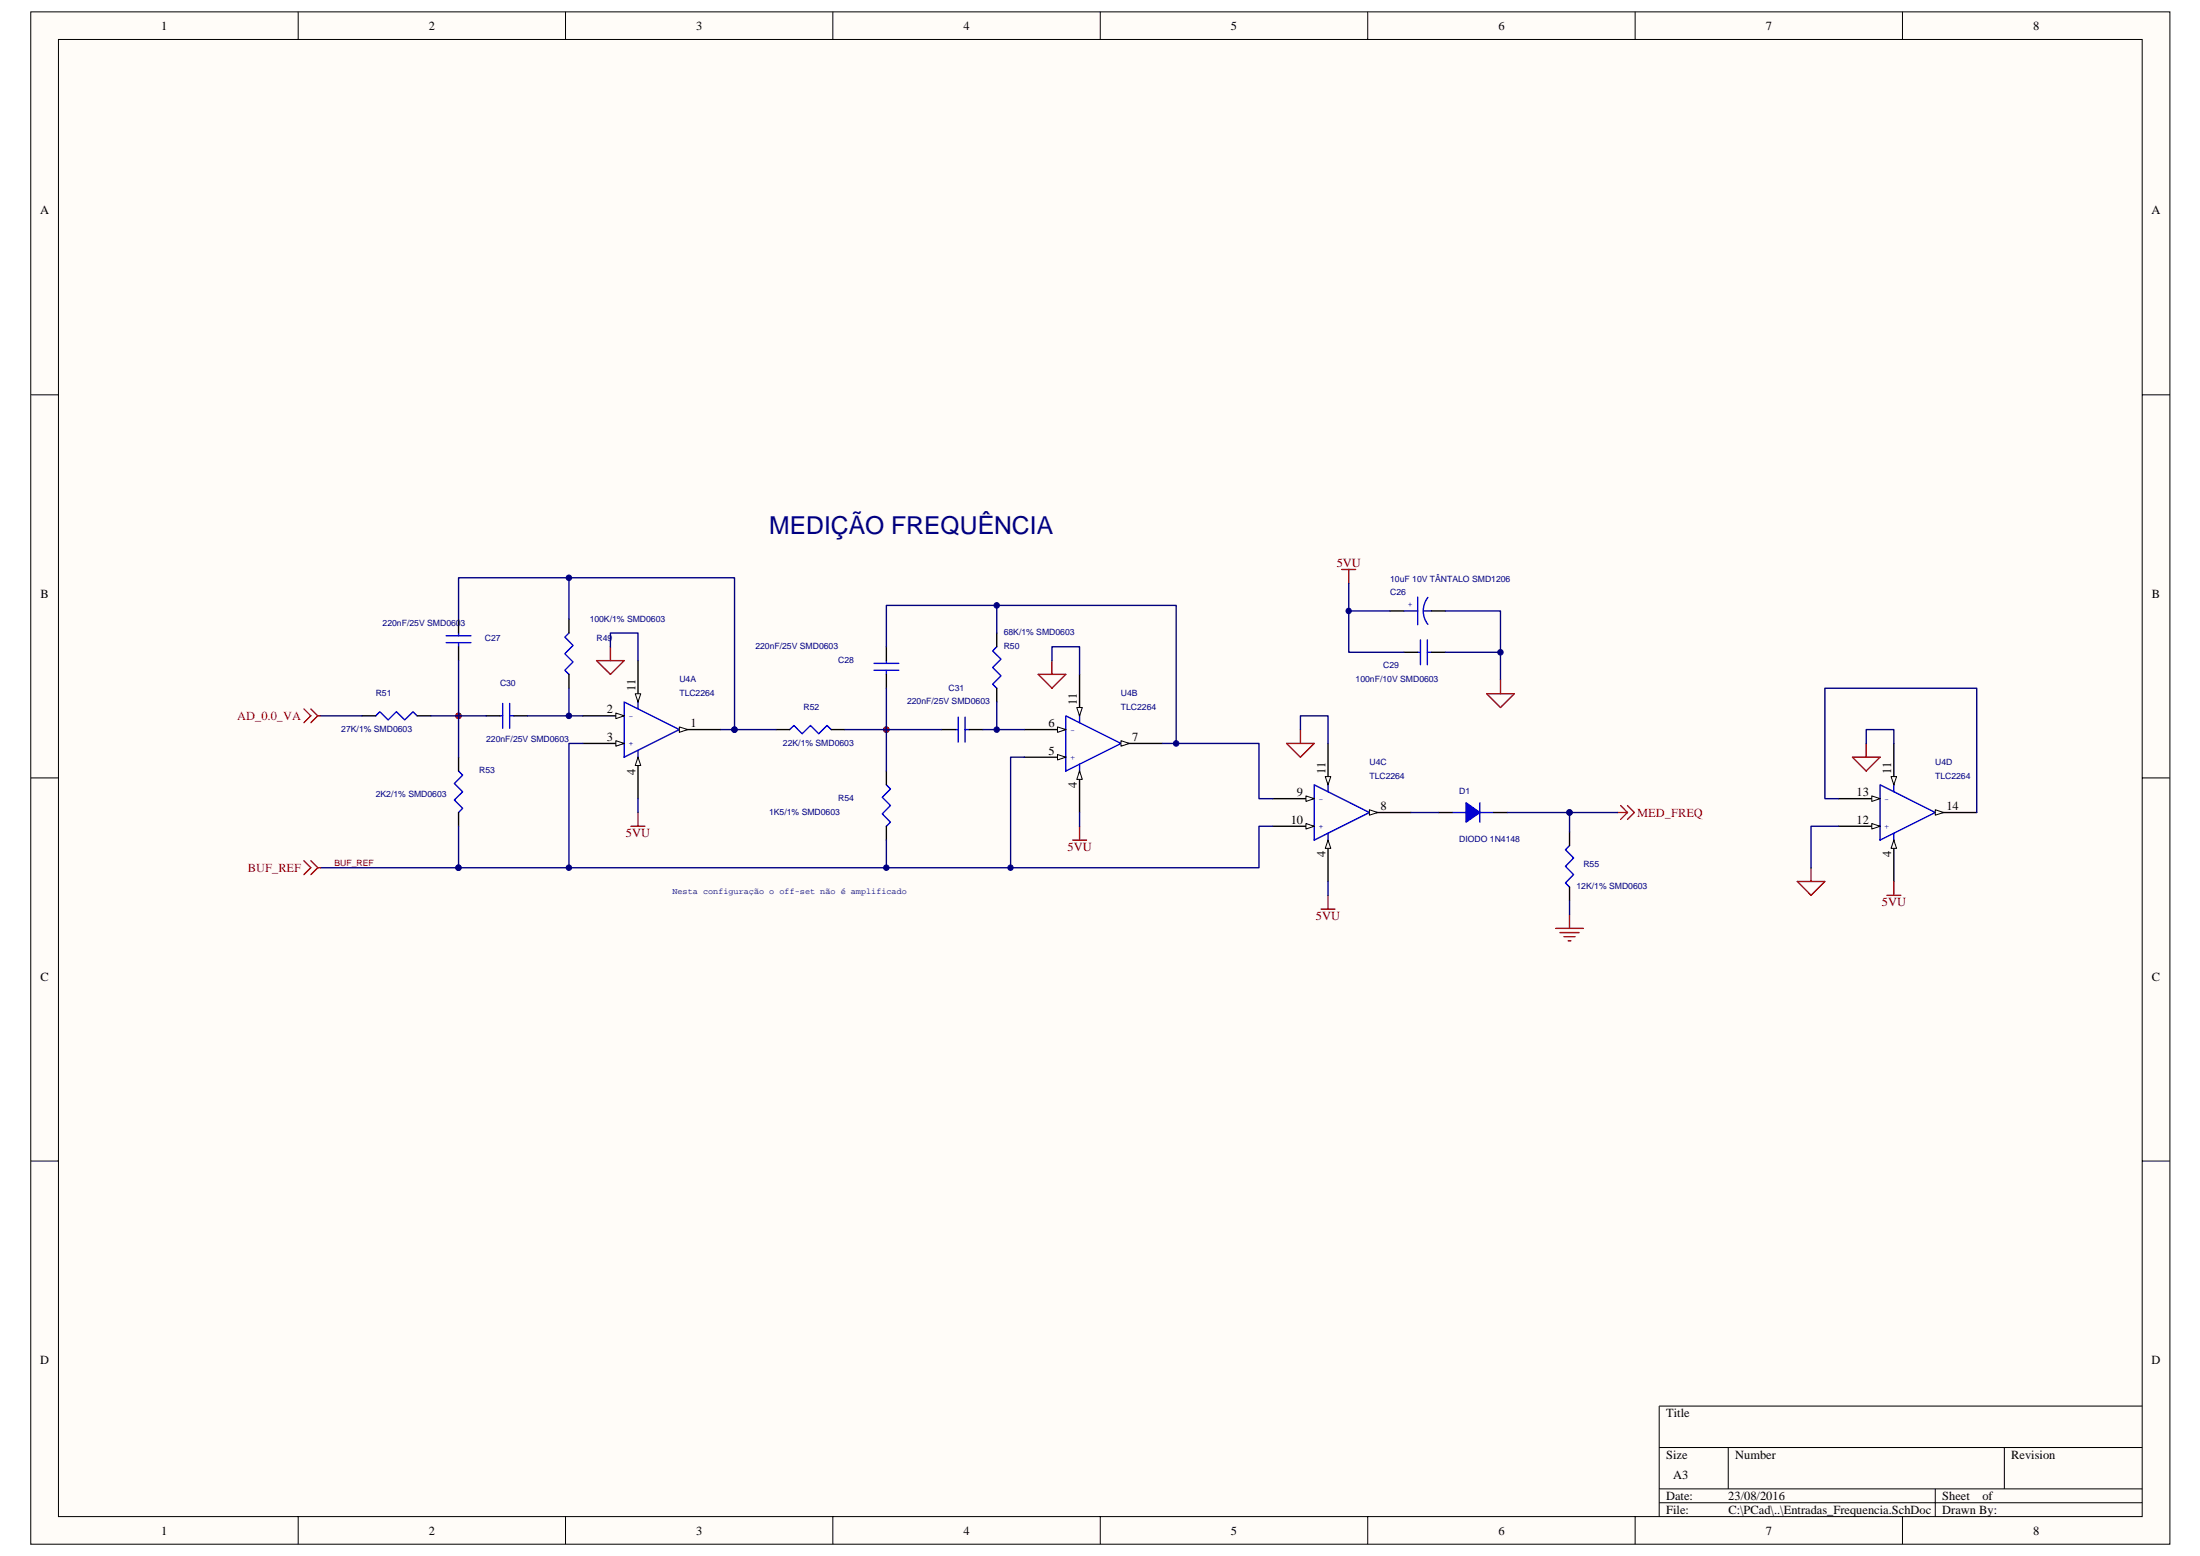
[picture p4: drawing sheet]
<svg xmlns="http://www.w3.org/2000/svg" width="420mm" height="297mm" viewBox="0 0 420 297" stroke-linecap="round" stroke-linejoin="round" font-family="sans-serif">
<path d="M5.9 2.3h408.5v292.5h-408.5z" fill="#fffcf8"/>
<path d="M5.9 2.3h408.5v292.5h-408.5z" fill="none" stroke="#000" stroke-width=".19"/>
<path d="M11.2 7.6h397.9v281.9h-397.9z" fill="#fffcf8"/>
<g fill="none" stroke="#000" stroke-width=".19">
<path d="M11.2 7.5h397.9v282h-397.9zM56.9 2.2v5.3M108 2.2v5.3M159.1 2.2v5.3M210.1 2.2v5.3M261.2 2.2v5.3M312.3 2.2v5.3M363.3 2.2v5.3M5.9 75.4h5.2M409.1 75.4h5.3M5.9 148.5h5.2M409.1 148.5h5.3"/>
<path d="M5.9 221.6h5.2M409.1 221.6h5.3M316.9 276.3h92.2M330.1 276.3v7.9M382.8 276.3v7.9M409.1 268.4h-92.2v21.1M56.9 289.5v5.3M108 289.5v5.3M159.1 289.5v5.3M210.1 289.5v5.3M261.2 289.5v5.3M312.3 289.5v5.3"/>
<path d="M316.9 284.2h92.2M316.9 286.9h92.2M363.3 289.5v5.3M369.6 284.2v5.3"/>
</g>
<g fill="#000080" stroke="#000080" stroke-width=".19">
<circle cx="87.5" cy="136.7" r=".52"/>
<circle cx="169.3" cy="139.3" r=".52"/>
</g>
<g fill="none" stroke="#00f" stroke-width=".26">
<path d="M71.8 136.7l.7-.8 1.6 1.5 1.6-1.5 1.6 1.5 1.6-1.5 .8 .8M85.2 122.7h4.7M85.2 121.4h4.7M87.6 120.8v.6M87.6 122.7v.8M95.5 136.7h.5M96 134.3v4.7M97.3 134.3v4.7M97.3 136.7h.8M108.7 120.8l-.8 .8 1.5 1.6-1.5 1.6 1.5 1.6-1.5 1.6 .8 .7M270.8 124.5h.5M271.3 122.2v4.7"/>
<path d="M272.6 122.2v4.7M272.6 124.5h.8M87.6 147.2l.8 .8-1.6 1.6 1.6 1.6-1.6 1.5 1.6 1.6-.8 .8M277.4 155.1h2.6M282.6 153.2v3.8M282.6 155.1h2.7"/>
</g>
<path d="M87.6 118.2v2.6M108.7 118.2v2.6M69.1 136.7h2.7M79.7 136.7h2.6M87.6 123.5v2.6M92.8 136.7h2.7M98.1 136.7h2.6M108.7 128.7v2.7M268.1 124.5h2.7M273.4 124.5h2.6M87.6 144.5v2.7M87.6 155.1v2.6" fill="none" stroke="#000" stroke-width=".26"/>
<path d="M280 153.2l2.6 1.9-2.6 1.9z" fill="#00f"/>
<g fill="none" stroke="#00f" stroke-width=".26">
<path d="M150.8 139.3l.8-.8 1.6 1.6 1.6-1.6 1.6 1.6 1.6-1.6 .7 .8M166.9 128h4.8M166.9 126.6h4.8M169.3 126.1v.5M169.3 128v.7M182.5 139.3h.5M183 136.9v4.8M184.3 136.9v4.8M184.3 139.3h.8M190.4 123.5l-.8 .8 1.6 1.5-1.6 1.6 1.6 1.6-1.6 1.6 .8 .8M169.3 149.8l.8 .8-1.6 1.6 1.6 1.6-1.6 1.6 1.6 1.6-.8 .7M280 153.2l2.6 1.9-2.6 1.9z"/>
<path d="M359.1 149.8l10.5 5.3-10.5 5.3zM361.7 149.8v1.4M361.7 159v1.4M299.8 161.4l-.8 .8 1.5 1.6-1.5 1.6 1.5 1.6-1.5 1.6 .8 .7"/>
</g>
<g fill="none" stroke="#000" stroke-width=".26">
<path d="M148.2 139.3h2.6M158.7 139.3h2.7M169.3 123.5v2.6M169.3 128.7v2.7M179.8 139.3h2.7M185.1 139.3h2.6M190.4 120.8v2.7M190.4 131.4v2.6M169.3 147.2v2.6M169.3 157.7v2.7M274.7 155.1h2.7M285.3 155.1h2.6"/>
<path d="M299.8 158.8v2.6M351.1 157.7h8M299.8 169.3v2.7"/>
</g>
<path d="M357.5 157.2l1.6 .5-1.6 .6z" fill="#fffcf8"/>
<path d="M357.5 157.2l1.6 .5-1.6 .6z" fill="none" stroke="#000" stroke-width=".19"/>
<path d="M351.1 152.5h8" fill="none" stroke="#000" stroke-width=".26"/>
<path d="M357.5 151.9l1.6 .6-1.6 .5z" fill="#fffcf8"/>
<path d="M357.5 151.9l1.6 .6-1.6 .5z" fill="none" stroke="#000" stroke-width=".19"/>
<path d="M369.6 155.1h7.9" fill="none" stroke="#000" stroke-width=".26"/>
<path d="M369.6 154.6l1.6 .5-1.6 .5z" fill="#fffcf8"/>
<path d="M369.6 154.6l1.6 .5-1.6 .5z" fill="none" stroke="#000" stroke-width=".19"/>
<path d="M361.7 160.4v7.9" fill="none" stroke="#000" stroke-width=".26"/>
<path d="M361.7 160.4l.5 1.5h-1z" fill="#fffcf8"/>
<path d="M361.7 160.4l.5 1.5h-1z" fill="none" stroke="#000" stroke-width=".19"/>
<path d="M361.7 141.9v7.9" fill="none" stroke="#000" stroke-width=".26"/>
<path d="M361.2 148.3h1l-.5 1.5z" fill="#fffcf8"/>
<path d="M361.2 148.3h1l-.5 1.5z" fill="none" stroke="#000" stroke-width=".19"/>
<path d="M119.2 134l10.5 5.3-10.5 5.2zM121.8 134v1.3M121.8 143.2v1.3" fill="none" stroke="#00f" stroke-width=".26"/>
<path d="M111.3 141.9h7.9" fill="none" stroke="#000" stroke-width=".26"/>
<path d="M117.6 141.4l1.6 .5-1.6 .6z" fill="#fffcf8"/>
<path d="M117.6 141.4l1.6 .5-1.6 .6z" fill="none" stroke="#000" stroke-width=".19"/>
<path d="M111.3 136.7h7.9" fill="none" stroke="#000" stroke-width=".26"/>
<path d="M117.6 136.1l1.6 .6-1.6 .5z" fill="#fffcf8"/>
<path d="M117.6 136.1l1.6 .6-1.6 .5z" fill="none" stroke="#000" stroke-width=".19"/>
<path d="M129.7 139.3h8" fill="none" stroke="#000" stroke-width=".26"/>
<path d="M129.7 138.8l1.6 .5-1.6 .5z" fill="#fffcf8"/>
<path d="M129.7 138.8l1.6 .5-1.6 .5z" fill="none" stroke="#000" stroke-width=".19"/>
<path d="M121.8 144.5v8" fill="none" stroke="#000" stroke-width=".26"/>
<path d="M121.8 144.5l.6 1.6h-1.1z" fill="#fffcf8"/>
<path d="M121.8 144.5l.6 1.6h-1.1z" fill="none" stroke="#000" stroke-width=".19"/>
<path d="M121.8 126.1v7.9" fill="none" stroke="#000" stroke-width=".26"/>
<path d="M121.3 132.4h1.1l-.6 1.6z" fill="#fffcf8"/>
<path d="M121.3 132.4h1.1l-.6 1.6z" fill="none" stroke="#000" stroke-width=".19"/>
<path d="M203.5 136.7l10.6 5.2-10.6 5.3zM206.2 136.7v1.3M206.2 145.9v1.3" fill="none" stroke="#00f" stroke-width=".26"/>
<path d="M195.6 144.5h7.9" fill="none" stroke="#000" stroke-width=".26"/>
<path d="M202 144l1.5 .5-1.5 .6z" fill="#fffcf8"/>
<path d="M202 144l1.5 .5-1.5 .6z" fill="none" stroke="#000" stroke-width=".19"/>
<path d="M195.6 139.3h7.9" fill="none" stroke="#000" stroke-width=".26"/>
<path d="M202 138.8l1.5 .5-1.5 .5z" fill="#fffcf8"/>
<path d="M202 138.8l1.5 .5-1.5 .5z" fill="none" stroke="#000" stroke-width=".19"/>
<path d="M214.1 141.9h7.9" fill="none" stroke="#000" stroke-width=".26"/>
<path d="M214.1 141.4l1.6 .5-1.6 .6z" fill="#fffcf8"/>
<path d="M214.1 141.4l1.6 .5-1.6 .6z" fill="none" stroke="#000" stroke-width=".19"/>
<path d="M206.2 147.2v7.9" fill="none" stroke="#000" stroke-width=".26"/>
<path d="M206.2 147.2l.5 1.6h-1.1z" fill="#fffcf8"/>
<path d="M206.2 147.2l.5 1.6h-1.1z" fill="none" stroke="#000" stroke-width=".19"/>
<path d="M206.2 128.7v8" fill="none" stroke="#000" stroke-width=".26"/>
<path d="M205.6 135.1h1.1l-.5 1.6z" fill="#fffcf8"/>
<path d="M205.6 135.1h1.1l-.5 1.6z" fill="none" stroke="#000" stroke-width=".19"/>
<path d="M251 149.8l10.5 5.3-10.5 5.3zM253.6 149.8v1.4M253.6 159v1.4" fill="none" stroke="#00f" stroke-width=".26"/>
<path d="M243.1 157.7h7.9" fill="none" stroke="#000" stroke-width=".26"/>
<path d="M249.4 157.2l1.6 .5-1.6 .6z" fill="#fffcf8"/>
<path d="M249.4 157.2l1.6 .5-1.6 .6z" fill="none" stroke="#000" stroke-width=".19"/>
<path d="M243.1 152.5h7.9" fill="none" stroke="#000" stroke-width=".26"/>
<path d="M249.4 151.9l1.6 .6-1.6 .5z" fill="#fffcf8"/>
<path d="M249.4 151.9l1.6 .6-1.6 .5z" fill="none" stroke="#000" stroke-width=".19"/>
<path d="M261.5 155.1h7.9" fill="none" stroke="#000" stroke-width=".26"/>
<path d="M261.5 154.6l1.6 .5-1.6 .5z" fill="#fffcf8"/>
<path d="M261.5 154.6l1.6 .5-1.6 .5z" fill="none" stroke="#000" stroke-width=".19"/>
<path d="M253.6 160.4v7.9" fill="none" stroke="#000" stroke-width=".26"/>
<path d="M253.6 160.4l.6 1.5h-1.1z" fill="#fffcf8"/>
<path d="M253.6 160.4l.6 1.5h-1.1z" fill="none" stroke="#000" stroke-width=".19"/>
<path d="M253.6 141.9v7.9" fill="none" stroke="#000" stroke-width=".26"/>
<path d="M253.1 148.3h1.1l-.6 1.5z" fill="#fffcf8"/>
<path d="M253.1 148.3h1.1l-.6 1.5z" fill="none" stroke="#000" stroke-width=".19"/>
<g fill="none" stroke="#800000" stroke-width=".26">
<path d="M256.3 108.7h2.6M257.6 108.7v2.7M113.9 126.1h5.3l-2.6 2.6zM116.6 123.5v2.6M198.3 128.7h5.2l-2.6 2.7zM200.9 126.1v2.6M248.4 139.3v2.6M283.9 132.4h5.3l-2.6 2.7zM286.6 129.8v2.6M120.5 157.7h2.7M121.8 155.1v2.6M206.2 157.7v2.7"/>
<path d="M245.7 141.9h5.3l-2.6 2.6zM353.8 144.5h5.3l-2.7 2.7zM356.4 141.9v2.6M204.9 160.4h2.6M252.3 173.5h2.6M253.6 170.9v2.6M297.1 177.2h5.3M297.9 178h3.7M298.7 178.8h2.1M299.5 179.6h.5M299.8 174.6v2.6M343.2 168.3h5.3l-2.6 2.6z"/>
<path d="M345.9 165.7v2.6M360.4 170.9h2.6M361.7 168.3v2.6"/>
</g>
<path d="M58 135.3l1.4 1.4-1.4 1.3M59.4 135.3l1.3 1.4M60.7 136.7h.5M60.7 136.7l-1.3 1.3M309 155.1h1.8M309.5 153.8l1.3 1.3M310.8 153.8l1.3 1.3-1.3 1.3M310.8 155.1l-1.3 1.3M58 164.3l1.4 1.4-1.4 1.3M59.4 164.3l1.3 1.4M60.7 165.7h.5M60.7 165.7l-1.3 1.3" fill="none" stroke="#f00" stroke-width=".26"/>
<g fill="#800000" stroke="#800000" stroke-width=".19">
<circle cx="169.3" cy="139.3" r=".52"/>
<circle cx="87.5" cy="136.7" r=".52"/>
</g>
<path d="M268.1 116.6h2.7M270.8 114v5.3M271.8 116.6h1.6M272.7 114a4.2 4.2 0 0 0 0 5.2" fill="none" stroke="#00f" stroke-width=".26"/>
<path d="M265.5 116.6h2.6M273.4 116.6h2.6" fill="none" stroke="#000" stroke-width=".26"/>
<g fill="none" stroke="#000080" stroke-width=".26">
<path d="M87.6 118.2v-7.9h52.7v29h-2.6M108.7 110.3v7.9M190.4 115.6v5.2M257.6 111.4v13.1h10.5M257.6 116.6h7.9M276 116.6h10.6v13.2M61.2 136.7h7.9M82.3 136.7h10.5M87.6 126.1v18.4M100.7 136.7h10.6M108.7 131.4v5.3M116.6 123.5v-2.7h5.2v5.3"/>
<path d="M140.3 139.3h7.9M161.4 139.3h18.4M169.3 123.5v-7.9h55.3v26.3M169.3 131.4v15.8M187.7 139.3h7.9M190.4 134v5.3M200.9 126.1v-2.6h5.3v5.2M248.4 139.3v-2.6h5.2v5.2M276 124.5h10.6M87.6 157.7v8h152.8v-8h2.7M111.3 141.9h-2.6v23.8M121.8 152.5v2.6"/>
<path d="M195.6 144.5h-2.6v21.2M206.2 155.1v2.6M222 141.9h18.4v10.6h2.7M269.4 155.1h5.3M287.9 155.1h11.9v3.7M299.8 155.1h9.2M351.1 152.5h-2.6v-21.1h29v23.7M351.1 157.7h-5.2v8M356.4 141.9v-2.6h5.3v2.6M61.2 165.7h26.4M169.3 160.4v5.3M253.6 168.3v2.6"/>
<path d="M299.8 172v2.6"/>
</g>
<g fill="#000080" stroke="#000080" stroke-width=".19">
<circle cx="108.6" cy="110.3" r=".53"/>
<circle cx="257.6" cy="116.6" r=".52"/>
<circle cx="286.5" cy="124.5" r=".52"/>
<circle cx="299.7" cy="155.1" r=".52"/>
<circle cx="140.3" cy="139.3" r=".52"/>
<circle cx="108.6" cy="165.6" r=".52"/>
<circle cx="87.6" cy="165.6" r=".51"/>
<circle cx="193" cy="165.6" r=".51"/>
<circle cx="224.6" cy="141.9" r=".53"/>
<circle cx="190.3" cy="115.6" r=".52"/>
<circle cx="190.4" cy="139.3" r=".52"/>
<circle cx="169.3" cy="165.6" r=".52"/>
<circle cx="108.6" cy="136.7" r=".53"/>
</g>
<text font-size="4.7" fill="#000080" x="146.9" y="101.9">MEDIÇÃO FREQUÊNCIA</text>
<g font-size="2.4">
<text x="30.8" y="5.7">1</text>
<text x="81.9" y="5.7">2</text>
<text x="133" y="5.7">3</text>
<text x="184" y="5.7">4</text>
<text x="235.1" y="5.7">5</text>
<text x="286.2" y="5.7">6</text>
<text x="337.2" y="5.7">7</text>
<text x="388.3" y="5.7">8</text>
<text x="7.7" y="40.9">A</text>
<text x="410.9" y="40.9">A</text>
<text x="7.7" y="114.1">B</text>
<text x="411" y="114.1">B</text>
<text x="121.3" y="131.9" transform="rotate(-90 121.3 131.9)">11</text>
<text x="115.9" y="136.1">2</text>
<text x="205.7" y="134.6" transform="rotate(-90 205.7 134.6)">11</text>
<text x="115.9" y="141.4">3</text>
<text x="131.9" y="138.8">1</text>
<text x="200.3" y="138.8">6</text>
<text x="216.2" y="141.4">7</text>
<text x="121.3" y="147.9" transform="rotate(-90 121.3 147.9)">4</text>
<text x="200.3" y="144.1">5</text>
<text x="253.1" y="147.7" transform="rotate(-90 253.1 147.7)">11</text>
<text x="361.2" y="147.7" transform="rotate(-90 361.2 147.7)">11</text>
<text x="205.7" y="150.5" transform="rotate(-90 205.7 150.5)">4</text>
<text x="247.7" y="152">9</text>
<text x="263.7" y="154.6">8</text>
<text x="354.6" y="152">13</text>
<text x="371.7" y="154.6">14</text>
<text x="246.5" y="157.2">10</text>
<text x="354.6" y="157.2">12</text>
<text x="253.1" y="163.7" transform="rotate(-90 253.1 163.7)">4</text>
<text x="361.2" y="163.7" transform="rotate(-90 361.2 163.7)">4</text>
<text x="7.7" y="187.2">C</text>
<text x="411" y="187.2">C</text>
<text x="7.7" y="260.4">D</text>
<text x="410.9" y="260.4">D</text>
<text x="318.2" y="270.6">Title</text>
<text x="318.2" y="278.5">Size</text>
<text x="331.4" y="278.5">Number</text>
<text x="384.1" y="278.5">Revision</text>
<text x="318.2" y="286.4">Date:</text>
<text x="319.5" y="282.4">A3</text>
<text x="330.1" y="286.4">23/08/2016</text>
<text x="370.9" y="286.4">Sheet</text>
<text x="378.6" y="286.4">of</text>
<text x="30.8" y="292.9">1</text>
<text x="81.9" y="292.9">2</text>
<text x="133" y="292.9">3</text>
<text x="184" y="292.9">4</text>
<text x="235.1" y="292.9">5</text>
<text x="286.2" y="292.9">6</text>
<text x="318.2" y="289">File:</text>
<text x="330.1" y="289">C:\PCad\..\Entradas_Frequencia.SchDoc</text>
<text x="337.2" y="292.9">7</text>
<text x="370.9" y="289">Drawn By:</text>
<text x="388.3" y="292.9">8</text>
</g>
<g font-size="2.4" fill="#800000">
<text x="255.3" y="108.2">5VU</text>
<text x="119.5" y="159.9">5VU</text>
<text x="203.9" y="162.5">5VU</text>
<text x="359.4" y="173">5VU</text>
<text x="251.3" y="175.7">5VU</text>
</g>
<g font-size="2.4" fill="#f00">
<text x="45.3" y="137.5">AD_0.0_VA</text>
<text x="312.7" y="155.9">MED_FREQ</text>
<text x="47.3" y="166.5">BUF_REF</text>
</g>
<g font-size="1.7" fill="#000080">
<text x="265.5" y="113.6">C26</text>
<text x="265.5" y="111">10uF 10V TÂNTALO SMD1206</text>
<text x="73.1" y="119.4">220nF/25V SMD0603</text>
<text x="112.6" y="118.7">100K/1% SMD0603</text>
<text x="92.6" y="122.3">C27</text>
<text x="114" y="122.3">R49</text>
<text x="144.3" y="123.9">220nF/25V SMD0603</text>
<text x="191.7" y="123.9">R50</text>
<text x="191.7" y="121.3">68K/1% SMD0603</text>
<text x="95.5" y="131">C30</text>
<text x="129.8" y="130.3">U4A</text>
<text x="160.1" y="126.6">C28</text>
<text x="181.2" y="131.8">C31</text>
<text x="258.9" y="130.3">100nF/10V SMD0603</text>
<text x="264.2" y="127.6">C29</text>
<text x="71.8" y="132.9">R51</text>
<text x="129.8" y="132.9">TLC2264</text>
<text x="153.5" y="135.5">R52</text>
<text x="173.2" y="134.5">220nF/25V SMD0603</text>
<text x="214.1" y="132.9">U4B</text>
<text x="214.1" y="135.5">TLC2264</text>
<text x="65.2" y="139.7">27K/1% SMD0603</text>
<text x="92.8" y="141.6">220nF/25V SMD0603</text>
<text x="149.5" y="142.4">22K/1% SMD0603</text>
<text x="91.5" y="147.6">R53</text>
<text x="261.5" y="146.1">U4C</text>
<text x="261.5" y="148.7">TLC2264</text>
<text x="369.6" y="146.1">U4D</text>
<text x="369.6" y="148.7">TLC2264</text>
<text x="71.8" y="152.1">2K2/1% SMD0603</text>
<text x="146.9" y="155.6">1K5/1% SMD0603</text>
<text x="160.1" y="152.9">R54</text>
<text x="278.7" y="151.6">D1</text>
<text x="278.7" y="160.8">DIODO 1N4148</text>
<text x="302.4" y="165.6">R55</text>
<text x="301.1" y="169.8">12K/1% SMD0603</text>
</g>
<text font-size="1.7" fill="#800000" x="63.9" y="165.3">BUF_REF</text>
<g font-size="1.6" fill="#00f">
<text x="269.8" y="115.8" transform="rotate(-90 269.8 115.8)">+</text>
<text x="120" y="137.2">-</text>
<text x="120" y="142.5">+</text>
<text x="204.4" y="139.9">-</text>
<text x="204.4" y="145.1">+</text>
<text x="251.8" y="153">-</text>
<text x="359.9" y="153">-</text>
<text x="251.8" y="158.3">+</text>
<text x="359.9" y="158.3">+</text>
</g>
<text font-size="1.6" fill="#000080" x="128.4" y="170.7">Nesta configuração o off-set não é amplificado</text>
</svg>
